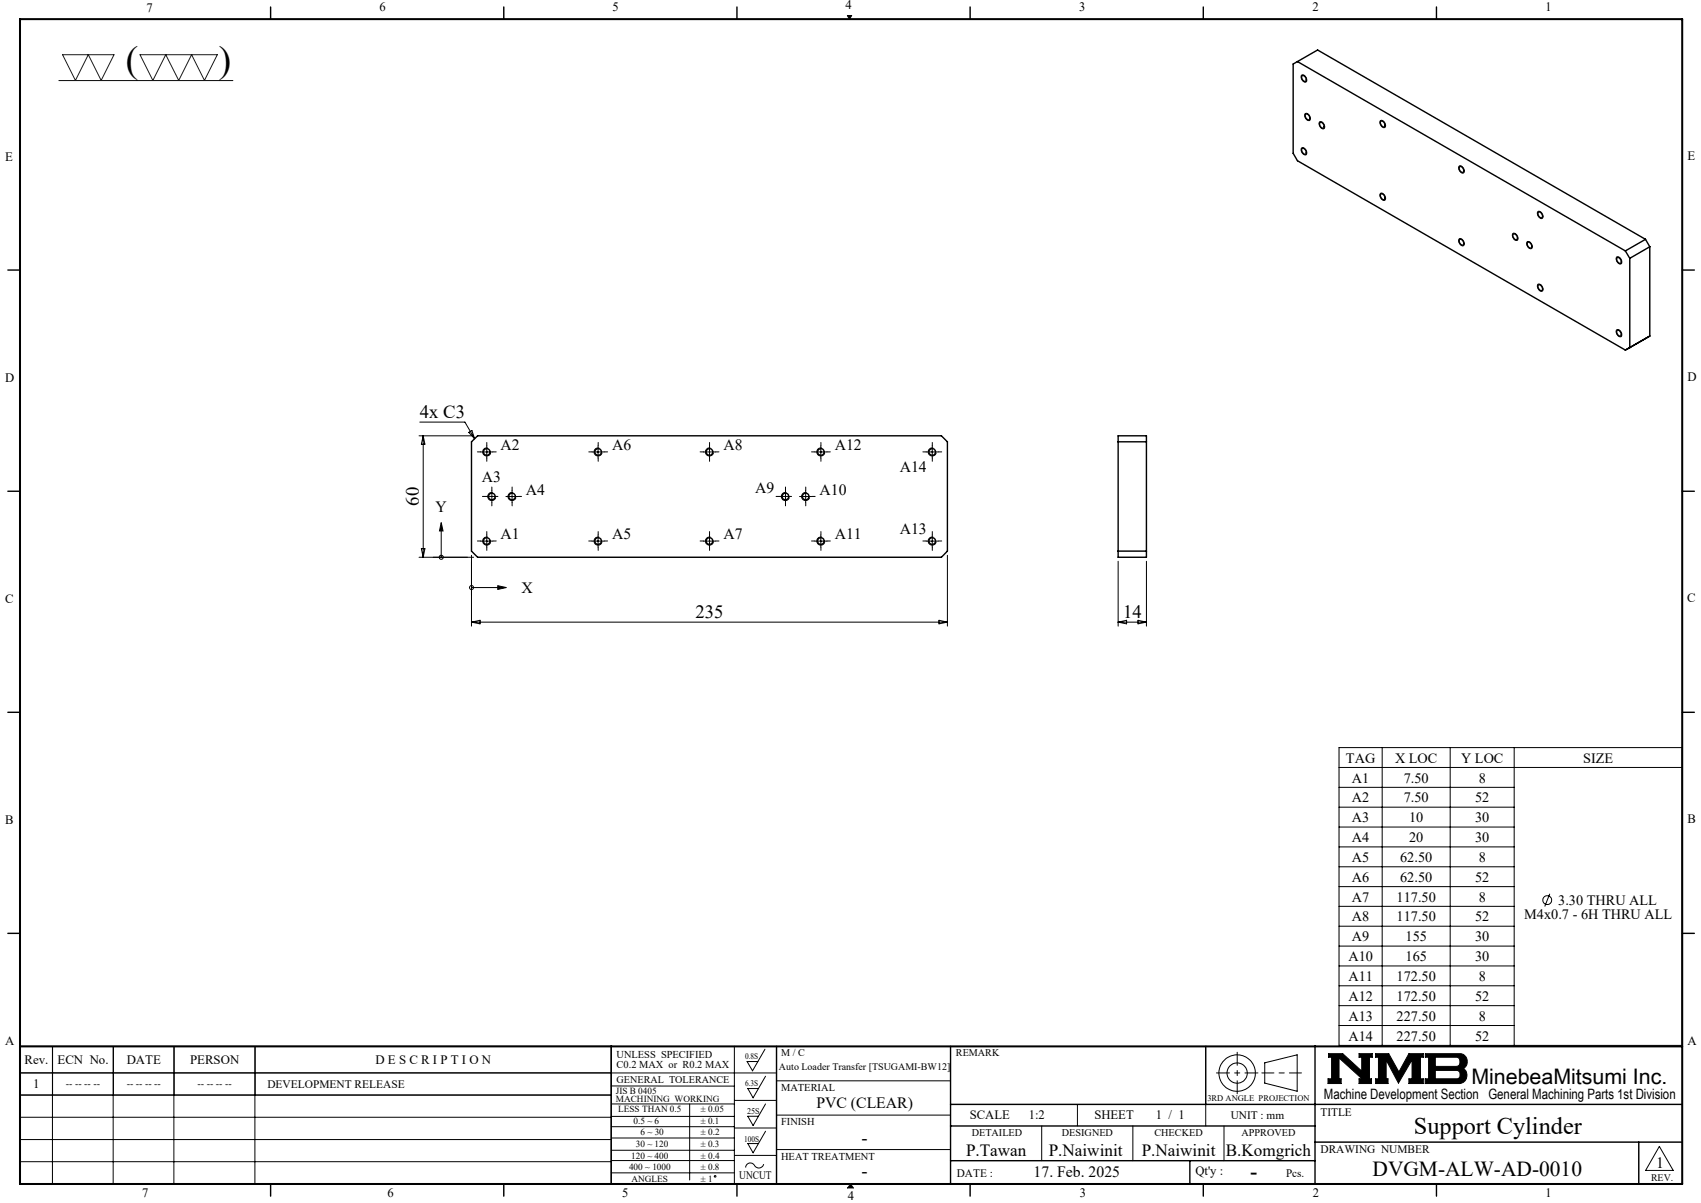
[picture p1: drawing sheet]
<svg xmlns="http://www.w3.org/2000/svg" width="420mm" height="297mm" viewBox="0 0 420 297" stroke-linecap="round" stroke-linejoin="round" font-family="sans-serif">
<g fill="none" stroke="#000" stroke-width=".25">
<path d="M14.5 19.9h43M209.2 3.8h1.1l-.6 .9zM321.4 18.6a1.09 1.09 0 0 1 1.1 .5 1.09 1.09 0 0 1-.1 1.2 1.23 1.23 0 0 1-1-1.7zM321.4 36.5a1.12 1.12 0 0 1 1.1 .6 1.12 1.12 0 0 1-.1 1.1 1.19 1.19 0 0 1-1-1.7zM322.3 28.1a1.09 1.09 0 0 1 1 .5 1.09 1.09 0 0 1 0 1.2 1.21 1.21 0 0 1-1-1.7zM325.8 30.1a1.04 1.04 0 0 1 1.1 .5 1.04 1.04 0 0 1-.1 1.2 1.3 1.3 0 0 1-1-1.7zM340.8 29.8a1.04 1.04 0 0 1 1.1 .5 1.04 1.04 0 0 1-.1 1.2 1.26 1.26 0 0 1-1-1.7zM340.8 47.8a1.08 1.08 0 0 1 1.3 1.3 .65 .65 0 0 1-.7 .3 .65 .65 0 0 1-.5-.6l-.2-.5zM360.3 59a1.06 1.06 0 0 1 1.3 1.3l-.1 .2a.86 .86 0 0 1-.9 0 .86 .86 0 0 1-.4-.8zM360.3 41.1a1.06 1.06 0 0 1 1.3 1.3l-.1 .1a.87 .87 0 0 1-.9 0 .87 .87 0 0 1-.4-.8zM373.5 57.7a1.04 1.04 0 0 1 1.1 .5 1.04 1.04 0 0 1-.1 1.2 1.3 1.3 0 0 1-1-1.7zM377.1 59.7a1.09 1.09 0 0 1 1.1 .5 1.09 1.09 0 0 1-.2 1.2 1.23 1.23 0 0 1-.9-1.7z"/>
<path d="M379.7 52.3a1.08 1.08 0 0 1 1.2 1.5 .86 .86 0 0 1-.9-.1 .86 .86 0 0 1-.4-.8zM379.7 70.2a1.03 1.03 0 0 1 1.1 .5 1.03 1.03 0 0 1-.1 1.2 1.3 1.3 0 0 1-1-1.7zM399.2 63.4a1.12 1.12 0 0 1 1.1 .6 1.12 1.12 0 0 1-.1 1.2 1.19 1.19 0 0 1-1-1.8zM399.1 81.5a1.03 1.03 0 0 1 1.3 1.3v.1a.73 .73 0 0 1-.8 .2 .73 .73 0 0 1-.4-.8zM103.5 107.6h13.4M103.6 104.2h11.2l2.4 4.1M104.5 107.6v30M104.5 107.6l.4 2.1h-.9zM115.7 106.7l.8-.4 .7 2zM118.7 111.6h3M120.2 110.1v3M120.4 110.6a.99 .99 0 0 0-1.2 .7 .99 .99 0 0 0 .7 1.3 .99 .99 0 0 0 1.2-.8"/>
<path d="M146.2 111.6h3M147.7 110.1v3M148 110.6a.99 .99 0 0 0-1.3 .7 .99 .99 0 0 0 .7 1.3 .99 .99 0 0 0 1.3-.8M173.7 111.6h3M175.2 110.1v3M175.4 110.6a.99 .99 0 0 0-1.2 .7 .99 .99 0 0 0 .7 1.3 .99 .99 0 0 0 1.2-.8M201.2 111.6h3M202.7 110.1v3M203 110.6a.99 .99 0 0 0-1.3 .7 .99 .99 0 0 0 .7 1.3 .99 .99 0 0 0 1.3-.8M228.7 111.6h3M230.2 110.1v3M230.4 110.6a.99 .99 0 0 0-1.2 .7 .99 .99 0 0 0 .7 1.3 .99 .99 0 0 0 1.2-.8"/>
<path d="M103.5 137.6h13.4M104 135.5h.9l-.4 2.1zM108.9 129l.5 2.1h-.9zM108.9 131.1v6.5M116.4 137.1v17.5M118.7 133.6h3M120.2 132.1v3M120.4 132.6a1 1 0 0 0-1.2 .7 1 1 0 0 0 .7 1.2 1 1 0 0 0 1.2-.7M121.7 121.6a.99 .99 0 0 0-1.2 .7 .99 .99 0 0 0 .7 1.2 .99 .99 0 0 0 1.2-.7M124.9 122.6h3M126.4 121.1v3M126.7 121.6a1 1 0 0 0-1.2 .7 1 1 0 0 0 .7 1.2 1 1 0 0 0 1.2-.7"/>
<path d="M146.2 133.6h3M147.7 132.1v3M148 132.6a1 1 0 0 0-1.3 .7 1 1 0 0 0 .7 1.2 1 1 0 0 0 1.3-.7M173.7 133.6h3M175.2 132.1v3M175.4 132.6a1 1 0 0 0-1.2 .7 1 1 0 0 0 .7 1.2 1 1 0 0 0 1.2-.7M194.2 121.6a1 1 0 0 0-1.2 .7 1 1 0 0 0 .7 1.2 1 1 0 0 0 1.2-.7M197.4 122.6h3M198.9 121.1v3M199.2 121.6a1 1 0 0 0-1.3 .7 1 1 0 0 0 .8 1.2 1 1 0 0 0 1.2-.7M201.2 133.6h3M202.7 132.1v3"/>
<path d="M203 132.6a1 1 0 0 0-1.3 .7 1 1 0 0 0 .7 1.2 1 1 0 0 0 1.3-.7M228.7 133.6h3M230.2 132.1v3M230.4 132.6a1 1 0 0 0-1.2 .7 1 1 0 0 0 .7 1.2 1 1 0 0 0 1.2-.7M233.9 137.1v17.5M276.1 138.6v16M283.1 138.6v16M116.4 153.6h117.5M116.4 153.6l2.1-.5v.9zM116.4 145.1h6.5M122.9 144.6l2.1 .5-2.1 .4zM231.8 153.1l2.1 .5-2.1 .4z"/>
<path d="M276.1 153.6h7M276.1 153.6l2.1-.5v.9zM281 153.1l2.1 .5-2.1 .4zM330.6 184.6h84.8v73.5h-84.8zM330.6 194.4h43.3M330.6 199.3h43.3M330.6 189.5h84.8M341.3 184.6v73.5M358.1 184.6v73.5M373.9 184.6v73.5M330.6 204.2h43.3M330.6 209.1h43.3"/>
<path d="M330.6 214h43.3M330.6 218.9h43.3M330.6 223.8h43.3M330.6 228.7h43.3M330.6 233.6h43.3M330.6 238.5h43.3M382.7 220.7l-1.3 3.1M13 258.3l-.1 34M27.9 258.3v34M28 258.3v12M42.9 258.3v34M43 258.3v12"/>
<path d="M62.9 258.3v34M63 258.3v12M181.3 258.3v34M188.9 259l-3.1 5.4-1.3-2.3h2.6M330.6 243.4h43.3M330.6 248.3h43.3M330.6 253.2h43.3M4.9 264.9h186.8M4.9 270.4h146M4.9 275.8h146M150.9 278.2h30.4M150.9 275.6h30.4"/>
<path d="M150.9 272.6h30.4M150.9 268.1h30.4M151 270.3h-146v-12h146l-.1 34M170.3 272.6v18.7M181.3 271.7h10.4M181.3 278.5h10.4M189 272.6l-3.1 5.3-1.3-2.3h2.7M189 279.3l-3.1 5.3-1.3-2.3h2.7M189 265.7l-3.1 5.3-1.3-2.3h2.7M191.7 266.8h43M191.7 275.3h43M257.2 278v8.6"/>
<path d="M266 272.7v5.3M279.7 278v8.6M297.7 272.7v5.3M302.2 278v8.6M312.3 262.4l8-2v9l-8-2zM328 260.1h3.5l4.7 4.3v-3.4h-.6v-.9h3.2v.9h-.7v5.3h.5v1.2h-3v-1.2h.7l-5.7-5.1v5.1h.6v1.2h-3.3v-1.2h.9v-5.3h-.8zM339.7 260.1h3.2l2.5 4.6 2.5-4.6h3.5v.9h-.7v5.3h.7v1.2h-3.5v-1.2h.8v-4.6l-3.4 5.7-3-5.7v4.6h.4v1.2h-3v-1.2h.7v-5.3h-.7zM351.9 260.1h8.4a1.97 1.97 0 0 1 1.9 1.5 1.97 1.97 0 0 1-.9 2.2 2.03 2.03 0 0 1 .8 2.2 2.03 2.03 0 0 1-1.8 1.5h-8.4v-1.2h.8v-5.3h-.8zM354.4 261h5.4l.6 .5 .1 1a.84 .84 0 0 1-.8 .8h-5.3zM354.4 264.3h5.4l.6 .4 .1 1a.79 .79 0 0 1-.8 .6h-5.3zM4.9 281.3h146M4.9 286.8h146"/>
<path d="M150.9 280.9h30.4M150.9 286.5h30.4M150.9 284h30.4M150.9 289.6h30.4M181.3 285.3h10.4M188.6 287.4a1.29 1.29 0 0 1-1.2 1 1.29 1.29 0 0 1-1.3-.9 1.14 1.14 0 0 0-1.3-.3 1.14 1.14 0 0 0-.7 1.1M191.7 283.8h43M210 292.3l.7 1M409.7 283l3.4 6h-6.8z"/>
<circle cx="109" cy="137.6" r=".49"/>
<circle cx="116.4" cy="145" r=".5"/>
<circle cx="382" cy="222.2" r="1.09"/>
<circle cx="305.5" cy="264.9" r="2.51"/>
<circle cx="305.5" cy="264.9" r="4.5"/>
<circle cx="176.6" cy="290.4" r=".2"/>
</g>
<path d="M311.6 264.9h9.7" fill="none" stroke="#000" stroke-width=".25" stroke-dasharray="15.2 1.3 1.3 1.3" stroke-dashoffset="12.3"/>
<path d="M305.5 259.8v10.2M300.4 264.9h10.2" fill="none" stroke="#000" stroke-width=".25" stroke-dasharray="15.2 1.3 1.3 1.3" stroke-dashoffset="12"/>
<g fill="none" stroke="#000" stroke-width=".35">
<path d="M66.8 1.7v3M124.4 1.7v3M182 1.7v3M239.5 1.7v3M297.1 1.7v3M320.4 15.2l-1.1 .6v22l1.1 1.9 80.9 46.7M320.4 15.2l80.9 46.7M320.4 15.2l4.9-2.9 81 46.8M321.5 18.8a.84 .84 0 0 1 .9 .3 .84 .84 0 0 1-.1 1 1.06 1.06 0 0 1-.8-1.3zM354.7 1.7v3M321.5 36.7a.84 .84 0 0 1 .9 .4 .84 .84 0 0 1-.1 1 1.06 1.06 0 0 1-.8-1.4zM322.3 28.3a.84 .84 0 0 1 1 .3 .84 .84 0 0 1-.1 1 1.06 1.06 0 0 1-.9-1.3z"/>
<path d="M325.9 30.3a.84 .84 0 0 1 .9 .4 .84 .84 0 0 1-.1 1 1.12 1.12 0 0 1-.8-1.4zM340.9 30a.84 .84 0 0 1 .9 .4 .84 .84 0 0 1-.1 1 1.12 1.12 0 0 1-.8-1.4zM340.9 47.9a.84 .84 0 0 1 .9 .4 .84 .84 0 0 1-.1 1 1.08 1.08 0 0 1-.8-1.4zM360.3 59.2a.82 .82 0 0 1 1 .3 .82 .82 0 0 1-.1 1 1.07 1.07 0 0 1-.9-1.3zM360.3 41.2a.84 .84 0 0 1 1 .4 .84 .84 0 0 1-.1 1 1.08 1.08 0 0 1-.9-1.4zM373.6 57.9a.84 .84 0 0 1 .9 .3 .84 .84 0 0 1-.1 1 1.12 1.12 0 0 1-.8-1.3zM377.1 59.9a.84 .84 0 0 1 1 .4 .84 .84 0 0 1-.1 1 1.12 1.12 0 0 1-.9-1.4zM379.9 52.3a.88 .88 0 0 1 .8 .5 .88 .88 0 0 1-.1 1 .96 .96 0 0 1-.7-1.5zM406.3 59.1l-5 2.8M406.3 59.1l1.1 1.8M1.9 66.7h3M379.8 70.4a.86 .86 0 0 1 .9 .2 .86 .86 0 0 1 .2 1 .73 .73 0 0 1-.9 0 .73 .73 0 0 1-.3-.8z"/>
<path d="M399.2 63.7a.86 .86 0 0 1 .9 .2 .86 .86 0 0 1 .2 .9 .73 .73 0 0 1-.8 0 .73 .73 0 0 1-.3-.7zM401.3 61.9l1.1 1.9M402.4 63.8v22M407.4 60.9l-5 2.9M407.4 60.9v22.1M415.4 66.7h3M399.2 81.6a.86 .86 0 0 1 .9 .3 .86 .86 0 0 1 .2 .9 .73 .73 0 0 1-.8 0 .73 .73 0 0 1-.3-.8zM402.4 85.8l-1.1 .6M407.4 83l-5 2.8M407.4 83l-6.1 3.4M116.4 109.1l1.5-1.5h114.5l1.5 1.5v27l-1.5 1.5h-114.5l-1.5-1.5zM276.1 107.6h7v30h-7z"/>
<path d="M276.1 109.1h7M1.9 121.3h3M276.1 136.1h7M415.4 121.3h3M1.9 175.9h3M415.4 175.9h3M1.9 230.4h3M415.4 230.4h3M150.9 258.3v34M191.7 258.3v34M234.7 258.3v34M297.7 258.3v14.4"/>
<path d="M324.7 258.3v34M234.7 272.7h180.7M234.7 278h90M66.8 292.3v3M124.4 292.3v3M182 292.3v3M234.7 286.6h90M239.5 292.3v3M293.8 286.6v5.7M297.1 292.3v3M324.7 282h90.7M354.7 292.3v3"/>
<path d="M404.6 282v10.3"/>
<circle cx="120.2" cy="111.6" r=".82"/>
<circle cx="147.7" cy="111.6" r=".83"/>
<circle cx="175.2" cy="111.6" r=".82"/>
<circle cx="202.7" cy="111.6" r=".83"/>
<circle cx="230.2" cy="111.6" r=".82"/>
<circle cx="120.2" cy="133.6" r=".83"/>
<circle cx="121.4" cy="122.6" r=".84"/>
<circle cx="126.4" cy="122.6" r=".83"/>
<circle cx="147.7" cy="133.6" r=".84"/>
<circle cx="175.2" cy="133.6" r=".83"/>
<circle cx="193.9" cy="122.6" r=".84"/>
<circle cx="198.9" cy="122.6" r=".82"/>
<circle cx="202.7" cy="133.6" r=".84"/>
<circle cx="230.2" cy="133.6" r=".83"/>
</g>
<path d="M4.9 4.7h410.5v287.6h-410.5zM4.9 258.3h410.5" fill="none" stroke="#000" stroke-width=".5"/>
<path d="M210 292.3l-.7 1h1.4" fill="none" stroke="#00f" stroke-width=".25"/>
<g fill="#000">
<path d="M210 292.3l.7 1h-1.4z"/>
<path d="M209.2 3.8l.5 .9 .6-.9zM328 260.1v.9h.8v5.3h-.9v1.2h3.3v-1.2h-.6v-5.1l5.7 5.1h-.7v1.2h3v-1.2h-.5v-5.3h.7v-.9h-3.2v.9h.6v3.4l-4.7-4.3zM351.9 260.1v.9h.8v5.3h-.8v1.2h8.6l.7-.2 .6-.5 .4-.8v-.8l-.3-.8-.6-.6 .8-.8 .2-1.3-.5-.9-.5-.5-.6-.2zM354.4 264.3h5.4l.6 .4 .1 1-.6 .6h-5.5zM354.4 261l5.5 .1 .5 .5v1.1l-.3 .5-.3 .1h-5.4zM339.7 260.1v.9h.7v5.3h-.7v1.2h3v-1.2h-.4v-4.6l3 5.7 3.4-5.7v4.6h-.8v1.2h3.5v-1.2h-.7v-5.3h.7v-.9h-3.5l-2.5 4.6-2.5-4.6z" fill-rule="evenodd"/>
</g>
<path d="M15.5 13.5h12.7l-3.2 6.4-3.2-6.4-3.2 6.4zM34.6 13.5h19.1l-3.2 6.4-3.2-6.4-3.2 6.4-3.2-6.4-3.2 6.4z" fill="none" stroke="#191924" stroke-width=".25"/>
<g fill="none" stroke="#000" stroke-width=".25" stroke-dasharray="15.2 1.3 1.3 1.3">
<path d="M118.7 111.6h-.8M120.2 110.1v-.9M120.2 113.1v.8M121.7 111.6h.8M146.2 111.6h-.8M147.7 110.1v-.9M147.7 113.1v.8M149.2 111.6h.8M173.7 111.6h-.8M175.2 110.1v-.9M175.2 113.1v.8M176.7 111.6h.8"/>
<path d="M201.2 111.6h-.8M202.7 110.1v-.9M202.7 113.1v.8M204.2 111.6h.8M228.7 111.6h-.8M230.2 110.1v-.9M230.2 113.1v.8M231.7 111.6h.8M118.7 133.6h-.8M119.9 122.6h-.8M120.2 132.1v-.9M120.2 135.1v.8"/>
<path d="M121.4 122.6v-1.5M121.4 122.6h-1.5M121.4 122.6v1.5M121.4 122.6h1.5M121.4 121.1v-.9M121.4 124.1v.8M121.7 133.6h.8M126.4 121.1v-.9M126.4 124.1v.8M127.9 122.6h.9M146.2 133.6h-.8M147.7 132.1v-.9"/>
<path d="M147.7 135.1v.8M149.2 133.6h.8M173.7 133.6h-.8M175.2 132.1v-.9M175.2 135.1v.8M176.7 133.6h.8M192.4 122.6h-.8M193.9 122.6v-1.5M193.9 122.6h-1.5M193.9 122.6v1.5M193.9 122.6h1.5M193.9 121.1v-.9"/>
<path d="M193.9 124.1v.8M198.9 121.1v-.9M198.9 124.1v.8M200.4 122.6h.9M201.2 133.6h-.8M202.7 132.1v-.9M202.7 135.1v.8M204.2 133.6h.8M228.7 133.6h-.8M230.2 132.1v-.9M230.2 135.1v.8M231.7 133.6h.8"/>
</g>
<path d="M122.9 144.6l2.1 .5-2.1 .4zM108.9 129l.5 2.1h-.9z" fill="#000"/>
<g font-size="9.2">
<text x="31.1" y="17.7">(</text>
<text x="54" y="17.8">)</text>
</g>
<text font-size="6" x="349.1" y="280">Support Cylinder</text>
<g font-size="5.3">
<text x="363.3" y="267.7">MinebeaMitsumi Inc.</text>
<text x="338.9" y="290.4">DVGM-ALW-AD-0010</text>
</g>
<text font-size="4.9" x="308.8" y="290.9">-</text>
<g font-size="4.6">
<text x="103.7" y="103.1">4x C3</text>
<text x="103.4" y="124.9" transform="rotate(-90 103.4 124.9)">60</text>
<text x="171.7" y="152.5">235</text>
<text x="277.3" y="152.5">14</text>
<text x="212.7" y="282.4">-</text>
<text x="212.8" y="290.6">-</text>
</g>
<g font-size="4.2">
<text x="238.5" y="285.5">P.Tawan</text>
<text x="258.9" y="285.5">P.Naiwinit</text>
<text x="281.9" y="285.5">P.Naiwinit</text>
<text x="302.7" y="285.5">B.Komgrich</text>
</g>
<g font-size="3.9">
<text x="123.6" y="111.1">A2</text>
<text x="151.1" y="111.1">A6</text>
<text x="178.6" y="111.1">A8</text>
<text x="206.1" y="111.1">A12</text>
<text x="119" y="119.1">A3</text>
<text x="222.1" y="116.5">A14</text>
<text x="129.9" y="122.1">A4</text>
<text x="186.5" y="121.8">A9</text>
<text x="202.4" y="122.1">A10</text>
<text x="107.6" y="126.5">Y</text>
<text x="222.1" y="131.8">A13</text>
<text x="123.6" y="133.1">A1</text>
<text x="151.1" y="133.1">A5</text>
<text x="178.6" y="133.1">A7</text>
<text x="206.1" y="133.1">A11</text>
<text x="128.8" y="146.3">X</text>
<text x="201.6" y="273.6">PVC (CLEAR)</text>
<text x="255.2" y="290.6">17. Feb. 2025</text>
<text x="408.9" y="288.2">1</text>
</g>
<g font-size="3.5">
<text x="332.3" y="188.3">TAG</text>
<text x="344.4" y="188.3">X LOC</text>
<text x="360.8" y="188.3">Y LOC</text>
<text x="390.9" y="188.3">SIZE</text>
<text x="333.8" y="193.2">A1</text>
<text x="346.6" y="193.2">7.50</text>
<text x="365.1" y="193.2">8</text>
<text x="333.8" y="198.1">A2</text>
<text x="333.8" y="203">A3</text>
<text x="346.6" y="198.1">7.50</text>
<text x="347.9" y="203">10</text>
<text x="364.2" y="198.1">52</text>
<text x="364.2" y="203">30</text>
<text x="333.8" y="207.9">A4</text>
<text x="347.9" y="207.9">20</text>
<text x="364.2" y="207.9">30</text>
<text x="333.8" y="212.8">A5</text>
<text x="345.7" y="212.8">62.50</text>
<text x="365.1" y="212.8">8</text>
<text x="333.8" y="217.7">A6</text>
<text x="345.7" y="217.7">62.50</text>
<text x="364.2" y="217.7">52</text>
<text x="333.8" y="222.6">A7</text>
<text x="333.8" y="227.5">A8</text>
<text x="344.8" y="222.6">117.50</text>
<text x="344.8" y="227.5">117.50</text>
<text x="364.2" y="227.5">52</text>
<text x="365.1" y="222.6">8</text>
<text x="376.4" y="226.9">M4x0.7 - 6H THRU ALL</text>
<text x="384.7" y="223.3">3.30 THRU ALL</text>
<text x="333.8" y="232.4">A9</text>
<text x="347" y="232.4">155</text>
<text x="364.2" y="232.4">30</text>
<text x="332.9" y="237.3">A10</text>
<text x="347" y="237.3">165</text>
<text x="364.2" y="237.3">30</text>
<text x="332.9" y="242.2">A11</text>
<text x="344.8" y="242.2">172.50</text>
<text x="365.1" y="242.2">8</text>
<text x="332.9" y="247.1">A12</text>
<text x="332.9" y="252">A13</text>
<text x="344.8" y="247.1">172.50</text>
<text x="344.8" y="252">227.50</text>
<text x="364.2" y="247.1">52</text>
<text x="365.1" y="252">8</text>
<text x="332.9" y="256.9">A14</text>
<text x="344.8" y="256.9">227.50</text>
<text x="364.2" y="256.9">52</text>
<text x="326.9" y="271.4">Machine Development Section General Machining Parts 1st Division</text>
</g>
<g font-size="3.2">
<text x="36.1" y="2.9">7</text>
<text x="93.7" y="2.8">6</text>
<text x="151.3" y="2.8">5</text>
<text x="208.8" y="2.2">4</text>
<text x="266.5" y="2.8">3</text>
<text x="324.1" y="2.8">2</text>
<text x="381.6" y="2.8">1</text>
<text x="1.3" y="39.8">E</text>
<text x="416.6" y="39.5">E</text>
<text x="1.3" y="94.3">D</text>
<text x="416.6" y="94.1">D</text>
<text x="1.3" y="148.9">C</text>
<text x="416.6" y="148.7">C</text>
<text x="1.3" y="203.6">B</text>
<text x="416.6" y="203.3">B</text>
<text x="416.6" y="258">A</text>
<text x="1.3" y="258.1">A</text>
<text x="6.1" y="262.7">Rev.</text>
<text x="14.2" y="262.7">ECN No.</text>
<text x="31.3" y="262.7">DATE</text>
<text x="46.9" y="262.7">PERSON</text>
<text x="92.7" y="262.7">D E S C R I P T I O N</text>
<text x="8.2" y="268.7">1</text>
<text x="239.4" y="276.2">SCALE</text>
<text x="254" y="276.2">1:2</text>
<text x="270.2" y="276.2">SHEET</text>
<text x="285.4" y="276.2">1 / 1</text>
<text x="295.2" y="290.1">Qt'y :</text>
<text x="35.1" y="295.5">7</text>
<text x="95.7" y="295.6">6</text>
<text x="153.6" y="295.6">5</text>
<text x="209.3" y="296.3">4</text>
<text x="266.6" y="295.6">3</text>
<text x="324.2" y="295.6">2</text>
<text x="381.6" y="295.6">1</text>
</g>
<g font-size="2.8">
<text x="66" y="268.6">DEVELOPMENT RELEASE</text>
<text x="326" y="275.4">TITLE</text>
<text x="303.9" y="276.2">UNIT : mm</text>
<text x="326" y="284.7">DRAWING NUMBER</text>
<text x="182.5" y="291.2">UNCUT</text>
<text x="236.3" y="290.7">DATE :</text>
<text x="317.6" y="290.6">Pcs.</text>
</g>
<g font-size="2.6">
<text x="152.2" y="261.3">UNLESS SPECIFIED</text>
<text x="152.2" y="263.7">C0.2 MAX or R0.2 MAX</text>
<text x="192.9" y="269.4">MATERIAL</text>
<text x="192.9" y="277.7">FINISH</text>
<text x="192.9" y="286.3">HEAT TREATMENT</text>
</g>
<g font-size="2.5">
<text x="192.9" y="260.7">M / C</text>
<text x="236" y="260.7">REMARK</text>
<text x="16.3" y="268.5">-- -- -- --</text>
<text x="31.3" y="268.5">-- -- -- --</text>
<text x="48.8" y="268.5">-- -- -- --</text>
<text x="152.3" y="267.3">GENERAL TOLERANCE</text>
<text x="192.3" y="264.2">Auto Loader Transfer [TSUGAMI-BW12]</text>
<text x="239.9" y="280.5">DETAILED</text>
<text x="262.2" y="280.5">DESIGNED</text>
<text x="285.1" y="280.5">CHECKED</text>
<text x="306.6" y="280.5">APPROVED</text>
<text x="407.7" y="291.5">REV.</text>
</g>
<g font-size="2.3">
<text x="152.1" y="270">JIS B 0405</text>
<text x="152.1" y="272.1">MACHINING WORKING</text>
<text x="152.7" y="274.6">LESS THAN 0.5</text>
<text x="173" y="274.6">± 0.05</text>
<text x="156.4" y="277.4">0.5 ~ 6</text>
<text x="158.1" y="280.3">6 ~ 30</text>
<text x="173" y="277.4">± 0.1</text>
<text x="173" y="280.3">± 0.2</text>
<text x="155.9" y="286">120 ~ 400</text>
<text x="157" y="283.2">30 ~ 120</text>
<text x="173" y="283.2">± 0.3</text>
<text x="173" y="286">± 0.4</text>
<text x="155.3" y="288.9">400 ~ 1000</text>
<text x="155.9" y="291.7">ANGLES</text>
<text x="173" y="288.9">± 0.8</text>
<text x="173" y="291.7">± 1</text>
</g>
<g font-size="2.1">
<text x="184" y="261.5">0.8S</text>
<text x="184" y="268.1">6.3S</text>
<text x="184.5" y="275">25S</text>
<text x="298.1" y="271.8">3RD ANGLE PROJECTION</text>
<text x="183.7" y="281.9">100S</text>
</g>
</svg>
